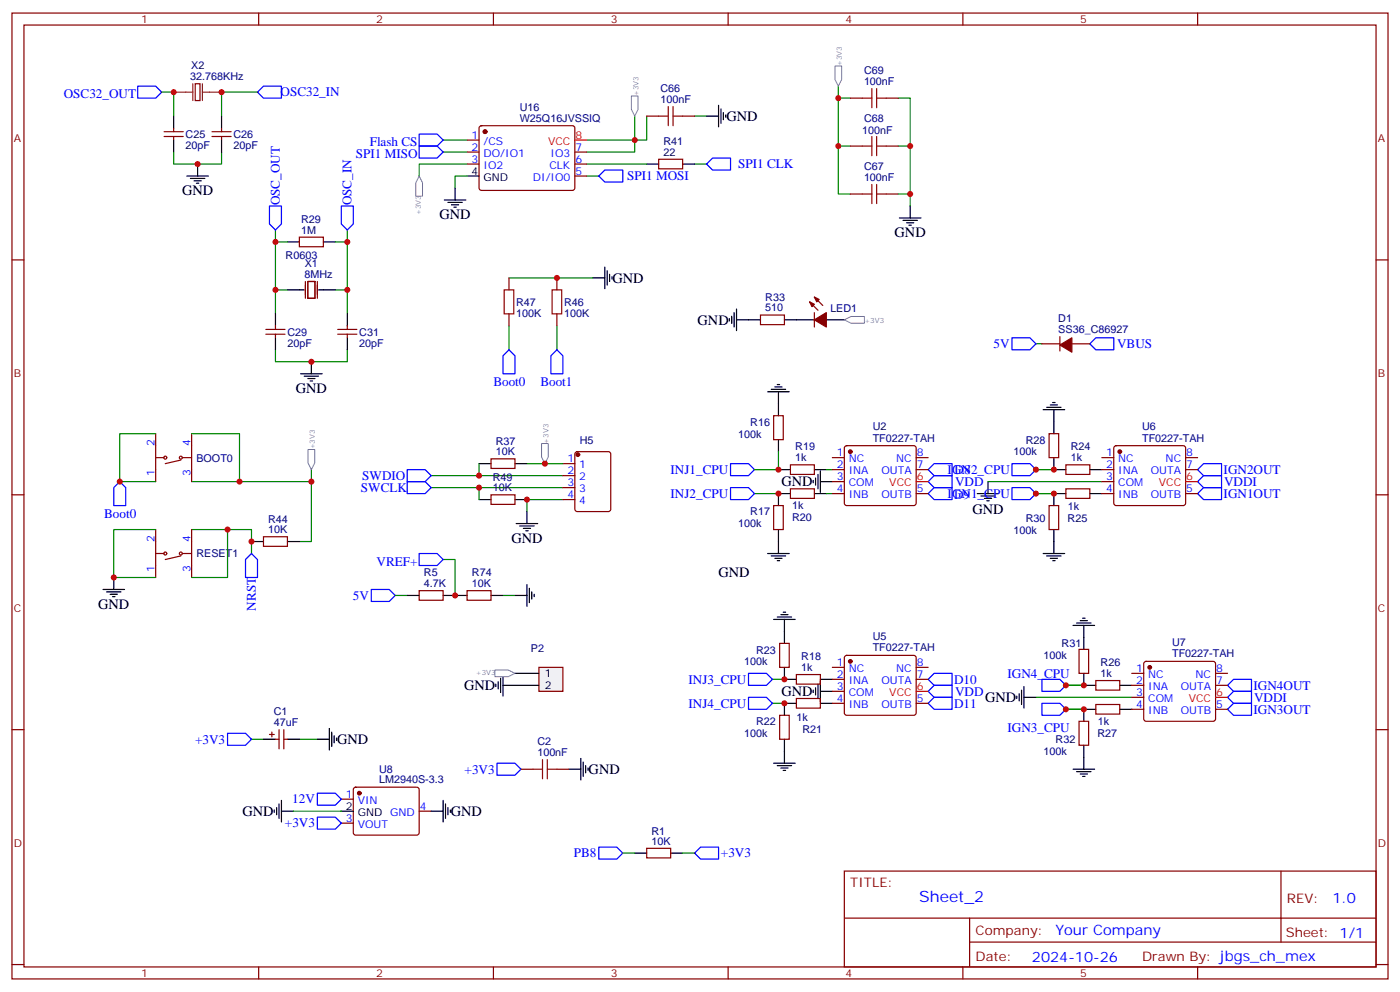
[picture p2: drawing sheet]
<svg xmlns="http://www.w3.org/2000/svg" width="412mm" height="292mm" viewBox="0 0 412 292" stroke-linecap="round" stroke-linejoin="round" font-family="sans-serif">
<g fill="none" stroke="#870000" stroke-width=".35">
<path d="M3.5 3.8h405.4v284.4h-405.4zM7.1 7.4h398.2v277.3h-398.2zM76.2 3.8v3.6M145.3 3.8v3.6M214.5 3.8v3.6M283.6 3.8v3.6M352.8 3.8v3.6M3.5 76.5h3.6M405.3 76.5h3.6M312.2 99.1v4.2M306.9 101.2h5.3M315.7 101.2h5.3"/>
<path d="M227.9 122.4h2.8v7h-2.8zM232.8 136.8h7.1v2.9h-7.1zM245.2 134.7h3.5M245.2 138.3h3.5M248.9 131.4l.5-.2h19.8l.5 .2 .2 .5v16.2l-.3 .5-.4 .2h-19.8l-.5-.2-.2-.5v-16.2zM269.9 134.7h3.5M269.9 138.3h3.5M309 127.7h2.9v7h-2.9zM314 136.8h7v2.9h-7zM324.6 134.7h3.5M324.6 138.3h3.5M328.3 131.4l.5-.2h19.7l.5 .2 .2 .5v16.2l-.2 .5-.5 .2h-19.7l-.5-.2-.2-.5v-16.2z"/>
<path d="M349.2 134.7h3.6M349.2 138.3h3.6M3.5 145.7h3.6M227.9 148.8h2.8v7.1h-2.8zM232.8 143.9h7.1v2.8h-7.1zM245.2 141.8h3.5M245.2 145.3h3.5M269.9 145.3h3.5M309 148.8h2.9v7.1h-2.9zM314 143.9h7v2.8h-7zM324.6 141.8h3.5M324.6 145.3h3.5"/>
<path d="M349.2 145.3h3.6M405.3 145.7h3.6M229.7 189.4h2.8v7.1h-2.8zM234.6 198.6h7.1v2.8h-7.1zM245.2 196.5h3.5M245.2 200h3.5M248.9 193.1l.5-.2h19.8l.5 .2 .2 .5v16.3l-.3 .5-.4 .2h-19.8l-.5-.3-.2-.4v-16.3zM269.9 196.5h3.5M269.9 200h3.5M317.9 191.2h2.8v7h-2.8zM333.4 198.2h3.5M337.1 194.9l.5-.2h19.8l.5 .2 .2 .5v16.2l-.3 .5-.4 .2h-19.8l-.5-.2-.2-.5v-16.2z"/>
<path d="M358.1 198.2h3.5M3.5 214.8h3.6M79.4 216.2h1.4M80.1 215.5v1.4M81.1 217.6h1.1M82.2 214.8v5.7M83.6 214.8v5.7M83.6 217.6h1.1M229.7 210.6h2.8v7h-2.8zM234.6 205.6h7.1v2.9h-7.1zM245.2 203.5h3.5M245.2 207h3.5"/>
<path d="M269.9 207h3.5M317.9 212.3h2.8v7.1h-2.8zM322.8 207.4h7v2.8h-7zM322.8 200.3h7v2.9h-7zM333.4 201.8h3.5M333.4 205.3h3.5M333.4 208.8h3.5M358.1 201.8h3.5M358.1 208.8h3.5M405.3 214.8h3.6M100.5 235.3h3.6M104.3 231.9l.5-.2h18l.5 .2 .2 .5-.1 13-.6 .5-18.3-.1-.4-.7v-12.7z"/>
<path d="M123.5 238.8h3.5M153.5 226.4h3.5M164 226.4h3.6M100.5 242.3h3.6M248.7 256.4h156.6v28.3h-156.6zM377.3 256.5v20.8M248.7 270.3h156.5M285.6 277.3h119.6M285.6 270.3v14.1M3.5 284h3.6M76.2 284.7v3.5M145.3 284.7v3.5"/>
<path d="M214.5 284.7v3.5M283.6 284.7v3.5M352.8 284.7v3.5M405.3 284h3.6"/>
</g>
<g fill="none" stroke="#00f" stroke-width=".35">
<path d="M298.1 99.4h5.3l1.8 1.8-1.8 1.8h-5.3zM322.8 99.4h5.3v3.6h-5.3l-1.8-1.8zM215.2 136.5h5.3l1.7 1.8-1.7 1.7h-5.3zM275.2 136.5h5.3v3.5h-5.3l-1.8-1.7zM298.1 136.5h5.3l1.8 1.8-1.8 1.7h-5.3zM354.5 136.5h5.3v3.5h-5.3l-1.7-1.7zM215.2 143.5h5.3l1.7 1.8-1.7 1.8h-5.3zM273.4 141.8l1.8-1.8h5.3v3.5h-5.3zM275.2 143.5h5.3v3.6h-5.3l-1.8-1.8zM298.1 143.5h5.3l1.8 1.8-1.8 1.8h-5.3zM352.8 141.8l1.7-1.8h5.3v3.5h-5.3zM354.5 143.5h5.3v3.6h-5.3l-1.7-1.8z"/>
<path d="M109.4 173.5h5.3l1.7 1.8-1.7 1.8h-5.3zM220.5 198.2h5.3l1.7 1.8-1.7 1.8h-5.3zM275.2 198.2h5.3v3.6h-5.3l-1.8-1.8zM306.9 200h5.3l1.8 1.8-1.8 1.7h-5.3zM67 215.9h5.3l1.8 1.7-1.8 1.8h-5.3zM220.5 205.3h5.3l1.7 1.7-1.7 1.8h-5.3zM275.2 201.8h5.3v3.5h-5.3l-1.8-1.8zM275.2 205.3h5.3v3.5h-5.3l-1.8-1.8zM306.9 207h5.3l1.8 1.8-1.8 1.8h-5.3zM361.6 205.3l1.8-1.8h5.3v3.5h-5.3zM361.6 201.8l1.8-1.8h5.3v3.5h-5.3zM361.6 208.8l1.8-1.8h5.3v3.6h-5.3z"/>
<path d="M93.5 233.5h5.3l1.7 1.8-1.7 1.7h-5.3zM146.4 224.7h5.3l1.8 1.7-1.8 1.8h-5.3zM93.5 240.6h5.3l1.7 1.7-1.7 1.8h-5.3z"/>
</g>
<g fill="none" stroke="#008700" stroke-width=".35">
<path d="M305.2 101.2h1.7M229.3 133v5.3h-7.1M243.4 138.3h1.8M305.2 138.3h5.2M222.2 145.3h7.1M243.4 145.3h1.8M291 141.8h33.6M305.2 145.3h5.2M227.5 200h3.6M74.1 217.6h3.5M88.2 217.6h5.3M227.5 207h3.6"/>
<path d="M305.2 205.3h28.2M314 208.8h5.3M314 201.8h5.3"/>
</g>
<g fill="#870000" stroke="#870000" stroke-width=".35">
<path d="M312.2 101.6l3.5-2.2v4.3z"/>
<circle cx="105.8" cy="233.5" r=".53"/>
<circle cx="338.7" cy="196.5" r=".53"/>
<circle cx="329.8" cy="133" r=".53"/>
<circle cx="250.5" cy="194.7" r=".53"/>
<circle cx="250.5" cy="133" r=".53"/>
</g>
<g fill="none" stroke="#000" stroke-width=".35">
<path d="M214.8 93.8v.7M215.5 93.1v2.1M216.3 92v4.3M217 94.2h3.5M217 91v6.3M226.1 115.3h6.4M227.2 114.6h4.2M228.2 113.9h2.2M229 113.2h.7M229.3 115.3v7.1M308.3 119.9h4.3M309.4 119.2h2.1"/>
<path d="M310.1 118.5h.7M229.3 138.3h3.5M229.3 129.4v3.6M239.9 138.3h3.5M240.9 139.7v4.2M241.7 138.6v6.4M307.3 120.6h6.3M310.4 120.6v7.1M310.4 134.7v3.6h3.6M321 138.3h3.6M229.3 155.9v7M232.8 145.3h-3.5v3.5"/>
<path d="M239.5 141.4v.7M239.9 145.3h3.5M240.2 140.7v2.1M241.7 141.8h3.5M287.9 145.3h6.3M288.9 146h4.3M290 146.7h2.1M290.7 147.4h.7M291 141.8v3.5M310.4 155.9v7M314 145.3h-3.6v3.5M321 145.3h3.6"/>
<path d="M226.1 162.9h6.4M227.2 163.7h4.2M228.2 164.4h2.2M229 165.1h.7M307.3 162.9h6.3M308.3 163.7h4.3M309.4 164.4h2.1M310.1 165.1h.7M227.9 182.4h6.3M229 181.6h4.2M230 180.9h2.1M230.7 180.2h.7"/>
<path d="M231.1 182.4v7M231.1 196.5v3.5h3.5M241.7 200h3.5M316.1 184.1h6.3M317.1 183.4h4.3M318.2 182.7h2.1M318.9 182h.7M319.3 184.1v7.1M319.3 198.2v3.6h3.5M77.6 217.6h3.5M84.7 217.6h3.5M93.5 217.6h3.5"/>
<path d="M97 214.5v6.3M97.7 215.5v4.2M98.4 216.6v2.1M99.1 217.3v.7M231.1 217.6v7.1M234.6 207h-3.5v3.6M239.5 203.2v.7M240.2 202.5v2.1M240.9 201.4v4.2M241.7 203.5h3.5M241.7 200.3v6.4M241.7 207h3.5"/>
<path d="M299.5 204.9v.7M300.2 204.2v2.1M300.9 203.2v4.2M301.6 205.3h3.6M301.6 202.1v6.4M319.3 219.4v7M322.8 208.8h-3.5v3.5M329.8 208.8h3.6M329.8 201.8h3.6M100.5 238.8h3.6M127 238.8h3.5M130.5 235.6v6.4"/>
<path d="M131.2 236.7v4.2M131.9 237.7v2.2M132.6 238.4v.7M167.6 226.4h3.5M171.1 223.3v6.3M171.8 224.3v4.3M172.5 225.4v2.1M173.2 226.1v.7M227.9 224.7h6.3M229 225.4h4.2M230 226.1h2.1M230.7 226.8h.7"/>
<path d="M316.1 226.4h6.3M317.1 227.2h4.3M318.2 227.9h2.1M318.9 228.6h.7"/>
</g>
<path d="M157 226.4h2.8M159.8 223.6v5.7M161.2 226.4h2.8M161.2 223.6v5.7" fill="none" stroke="#a10000" stroke-width=".35"/>
<path d="M269.9 141.8h3.5M349.2 141.8h3.6M269.9 203.5h3.5M358.1 205.3h3.5" fill="none" stroke="#f00" stroke-width=".35"/>
<path d="M158.7 196.5h7.1v7h-7.1z" fill="#f0f0f0" stroke="#870000" stroke-width=".35"/>
<path d="M147.5 199.6v4.3M148.2 198.6v6.3M151.7 198.2h7M146 201.4v.7M146.8 200.7v2.1M148.2 201.8h10.5" fill="none" stroke="#000" stroke-width=".35"/>
<path d="M145.8 197.2h3.9l2 1-2 1h-3.9z" fill="#fff" stroke="#828282" stroke-width=".29"/>
<path d="M246.9 28.9v14.1h3.6M246.9 25.4v3.5h3.6M264.6 28.9h3.5v14.1M246.9 43v14.1h3.6M264.6 43h3.5v14.1M264.6 57.1h3.5v3.5M141.1 136.5v3.5M155.2 136.5h10.6M127 143.5h38.8M127 140h38.8M141.1 143.5v3.6M165.8 147.1h-10.6v3.5" fill="none" stroke="#008700" stroke-width=".35"/>
<g fill="none" stroke="#000" stroke-width=".35">
<path d="M264.9 64.2h6.4M266 64.9h4.2M267.1 65.6h2.1M267.8 66.3h.7M268.1 60.6v3.6M141.1 136.5h3.5M151.7 136.5h3.5M141.1 147.1h3.5M151.7 147.1h3.5M152 154.1h6.4M153.1 154.8h4.2M154.2 155.5h2.1"/>
<path d="M154.9 156.2h.7M155.2 150.6v3.5"/>
</g>
<path d="M119.9 138.3h5.3l1.8 1.7-1.8 1.8h-5.3zM119.9 141.8h5.3l1.8 1.7-1.8 1.8h-5.3z" fill="none" stroke="#00f" stroke-width=".35"/>
<g fill="none" stroke="#870000" stroke-width=".35">
<path d="M250.5 28.9h3.5M261.1 28.9h3.5M250.5 57.1h3.5M250.5 43h3.5M261.1 57.1h3.5M261.1 43h3.5M144.6 135.1h7.1v2.8h-7.1zM165.8 136.5h3.5M169.6 133.2l.4-.2h9.2l.7 .4v16.5l-.4 .6-9.5 .1-.6-.5-.1-16.4zM144.6 145.7h7.1v2.8h-7.1zM165.8 140h3.5M165.8 143.5h3.5"/>
<path d="M165.8 147.1h3.5"/>
</g>
<circle cx="170.2" cy="133.8" r=".53" fill="#870000" stroke="#870000" stroke-width=".35"/>
<path d="M254 28.9h2.8M256.8 26.1v5.6M258.2 26.1v5.6M258.2 28.9h2.9M254 57.1h2.8M254 43h2.8M256.8 40.2v5.6M256.8 54.3v5.6M258.2 57.1h2.9M258.2 40.2v5.6M258.2 54.3v5.6M258.2 43h2.9" fill="none" stroke="#a10000" stroke-width=".35"/>
<g fill="#fff" stroke="#828282" stroke-width=".29">
<path d="M246 19.4h1.9v4l-1 2-.9-2z"/>
<path d="M159.5 130.6h2v3.9l-1 2-1-2z"/>
</g>
<path d="M234.6 94.2h5.3M243.4 94.2h5.3" fill="none" stroke="#000" stroke-width=".35"/>
<g fill="#870000" stroke="#870000" stroke-width=".35">
<path d="M239.9 94.2l3.5-2.2v4.3z"/>
<path d="M238.5 88.9l1.4 .7-.7 .7z"/>
<path d="M239.9 87.5l1.4 .7-.7 .7z"/>
</g>
<path d="M238.5 88.9l2.4 2.4M239.9 87.5l2.5 2.4M239.9 92v4.3" fill="none" stroke="#870000" stroke-width=".35"/>
<path d="M248.7 94.2l2-1h3.9v1.9h-3.9z" fill="#fff" stroke="#828282" stroke-width=".29"/>
<g fill="none" stroke="#000" stroke-width=".35">
<path d="M208.1 34.2h3.6M211.7 31v6.4M212.4 32.1v4.2M213.1 33.1v2.1M213.8 33.8v.7M130.9 58.9h6.3M131.9 59.6h4.3M134.1 55.4v3.5M137.6 51.8h3.5M190.5 48.3h3.5M201.1 48.3h3.5M133 60.3h2.1"/>
<path d="M133.7 61h.7M178.2 78.6v6.4M178.9 79.7v4.2M174.6 81.8h3.6M179.6 80.8v2.1M180.3 81.5v.7M220.5 94.2h3.5M231.1 94.2h3.5M88.5 110h6.4M89.6 110.7h4.2M90.7 111.4h2.1M91.4 112.1h.7"/>
<path d="M91.7 106.5v3.5M74.1 159.4h3.5M84.7 159.4h3.5M30.3 173.5h6.4M31.4 174.2h4.2M32.5 174.9h2.1M33.2 175.6h.7M33.5 170v3.5M119.9 175.3h3.6M130.5 175.3h7.1M144.6 175.3h3.6M151.7 175.3h3.5"/>
<path d="M155.2 172.1v6.4M155.9 173.2v4.2M156.6 174.2v2.2M157.3 174.9v.7"/>
</g>
<g fill="none" stroke="#870000" stroke-width=".35">
<path d="M141.3 37.2l.5-.2 27.1 .1 .4 .6v17.9l-.7 .5-27.1-.1-.4-.6v-17.7zM190.5 34.2h3.5M201.1 34.2h3.5M137.6 41.2h3.5M137.6 44.8h3.5M137.6 48.3h3.5M169.3 44.8h3.6M169.3 48.3h3.6M169.3 51.8h3.6M194 46.9h7.1v2.8h-7.1zM149.9 81.8v3.5M149.9 92.4v3.5"/>
<path d="M164 81.8v3.5M164 92.4v3.5M224 92.7h7.1v2.9h-7.1zM77.6 158h7.1v2.8h-7.1zM123.5 173.9h7v2.8h-7zM137.6 173.9h7v2.8h-7z"/>
</g>
<g fill="none" stroke="#008700" stroke-width=".35">
<path d="M187 34.2v7h-14.1M190.5 34.2v7h-3.5v3.6h-14.1M204.6 34.2h3.5M130.5 44.8h7.1M130.5 41.2h7.1M137.6 48.3h-14.1v3.5M137.6 51.8h-3.5v3.6M172.9 48.3h17.6M172.9 51.8h3.5M204.6 48.3h3.5M81.1 67.7v17.6h3.6M102.3 67.7v17.6h-3.5"/>
<path d="M81.1 85.3v7.1M102.3 85.3v7.1M149.9 81.8h24.7M149.9 95.9v7.1M164 95.9v7.1M81.1 103v3.5h21.2v-3.5M91.7 138.3v21.1h-3.5M56.4 155.9h17.7v7M56.4 141.8h35.3M116.4 175.3h3.5M130.5 164.7h3.6v10.6M148.2 175.3h3.5"/>
</g>
<path d="M123.5 39.5h5.3l1.7 1.7-1.7 1.8h-5.3zM123.5 43h5.3l1.7 1.8-1.7 1.7h-5.3zM176.4 51.8l1.8-1.7h5.2v3.5h-5.2zM208.1 48.3l1.8-1.8h5.3v3.6h-5.3zM79.4 60.6h3.5v5.3l-1.8 1.8-1.7-1.8zM100.5 60.6h3.6v5.3l-1.8 1.8-1.8-1.8zM148.2 104.7l1.7-1.7 1.8 1.7v5.3h-3.5zM164 103l1.8 1.7v5.3h-3.5v-5.3zM33.5 143.5l1.8-1.7 1.7 1.7v5.3h-3.5zM74.1 162.9l1.7 1.8v5.3h-3.5v-5.3zM123.5 162.9h5.3l1.7 1.8-1.7 1.8h-5.3z" fill="none" stroke="#00f" stroke-width=".35"/>
<path d="M194 34.2h2.8M196.8 31.4v5.6M198.3 34.2h2.8M198.3 31.4v5.6M148.5 85.3h2.8v7.1h-2.8zM162.6 85.3h2.9v7.1h-2.9z" fill="none" stroke="#a10000" stroke-width=".35"/>
<circle cx="142.9" cy="38.8" r=".53" fill="#870000" stroke="#870000" stroke-width=".35"/>
<path d="M169.3 41.2h3.6" fill="none" stroke="#f00" stroke-width=".35"/>
<g fill="#fff" stroke="#828282" stroke-width=".29">
<path d="M186 28.3h2v3.9l-1 2-1-2z"/>
<path d="M90.7 132.3h2v4l-1 2-1-2z"/>
<path d="M123.5 51.8l1 2v3.9h-2v-3.9z"/>
</g>
<g fill="none" stroke="#000" stroke-width=".35">
<path d="M51.2 34.2v3.5M65.3 34.2v3.5M51.2 41.2v3.6M55 51.8h6.4M56.1 52.5h4.2M57.1 53.2h2.2M57.9 53.9h.7M58.2 48.3v3.5M65.3 41.2v3.6M84.7 71.2h3.5M95.2 71.2h3.6M81.1 92.4v3.5"/>
<path d="M81.1 99.4v3.6M84.7 85.3h4.9M93.8 85.3h5M102.3 92.4v3.5M102.3 99.4v3.6M80.8 238.4v.7M81.5 237.7v2.2M82.2 236.7v4.2M82.9 238.8h3.5M82.9 235.6v6.4M187 251.1h3.5M197.6 251.1h3.5"/>
</g>
<g fill="none" stroke="#870000" stroke-width=".35">
<path d="M48.3 38.8h5.7M51.2 37.7v1.1M57.5 24.7h1.4v4.9h-1.4zM62.4 38.8h5.7M65.3 37.7v1.1M48.3 40.2h5.7M51.2 40.2v1M62.4 40.2h5.7M65.3 40.2v1M88.2 69.8h7v2.8h-7zM78.3 98.4h5.7M78.3 97h5.7"/>
<path d="M81.1 95.9v1.1M81.1 98.4v1M90 82.9v4.9M90.7 82.9h2.1v4.9h-2.1zM93.5 82.9v4.9M99.5 98.4h5.6M99.5 97h5.6M102.3 95.9v1.1M102.3 98.4v1M45.9 127.7v14.1M45.9 134.7h2.4M53.3 135.4l-4.6 1.1"/>
<path d="M54 134.7h2.4M56.4 127.7v14.1M45.9 155.9v14.1M56.4 155.9v14.1M45.9 162.9h2.4M53.3 163.7l-4.6 1M54 162.9h2.4M190.5 249.7h7.1v2.9h-7.1z"/>
<circle cx="48.7" cy="134.7" r=".44"/>
<circle cx="53.3" cy="134.7" r=".44"/>
<circle cx="48.7" cy="162.9" r=".44"/>
<circle cx="53.3" cy="162.9" r=".44"/>
</g>
<path d="M40.6 25.4h5.3l1.7 1.7-1.7 1.8h-5.3zM75.8 27.1l1.8-1.7h5.3v3.5h-5.3zM176.4 249.4h5.3l1.7 1.7-1.7 1.8h-5.3zM204.6 251.1l1.8-1.7h5.3v3.5h-5.3z" fill="none" stroke="#00f" stroke-width=".35"/>
<path d="M51.2 27.1h5.6M56.8 24.7v4.9M59.6 27.1h5.7M59.6 24.7v4.9" fill="none" stroke="#8c2424" stroke-width=".35"/>
<path d="M47.6 27.1h3.6v7.1M75.8 27.1h-10.5v7.1M51.2 44.8v3.5h14.1v-3.5M81.1 71.2h3.6M98.8 71.2h3.5M45.9 127.7h-10.6v14.1h10.6M56.4 127.7h14.2v14.1M45.9 155.9h-12.4v14.1h12.4M67 155.9v14.1h-10.6M86.4 238.8h14.1M183.4 251.1h3.6M201.1 251.1h3.5" fill="none" stroke="#008700" stroke-width=".35"/>
<g fill="#c00">
<circle cx="314" cy="208.8" r=".88"/>
<circle cx="319.3" cy="208.8" r=".88"/>
<circle cx="314" cy="201.8" r=".88"/>
<circle cx="319.3" cy="201.8" r=".88"/>
<circle cx="305.2" cy="145.3" r=".88"/>
<circle cx="310.4" cy="145.3" r=".88"/>
<circle cx="305.2" cy="138.3" r=".88"/>
<circle cx="310.4" cy="138.3" r=".88"/>
<circle cx="231.1" cy="200" r=".88"/>
<circle cx="231.1" cy="207" r=".88"/>
<circle cx="229.3" cy="145.3" r=".88"/>
<circle cx="229.3" cy="138.3" r=".88"/>
<circle cx="268.1" cy="43" r=".88"/>
<circle cx="246.9" cy="28.9" r=".88"/>
<circle cx="246.9" cy="43" r=".88"/>
<circle cx="268.1" cy="57.1" r=".88"/>
<circle cx="155.2" cy="147.1" r=".88"/>
<circle cx="141.1" cy="143.5" r=".88"/>
<circle cx="141.1" cy="140" r=".88"/>
<circle cx="160.5" cy="136.5" r=".88"/>
<circle cx="134.1" cy="175.3" r=".88"/>
<circle cx="74.1" cy="159.4" r=".88"/>
<circle cx="91.7" cy="106.5" r=".88"/>
<circle cx="187" cy="41.2" r=".88"/>
<circle cx="164" cy="81.8" r=".88"/>
<circle cx="81.1" cy="85.3" r=".88"/>
<circle cx="102.3" cy="85.3" r=".88"/>
<circle cx="91.7" cy="141.8" r=".88"/>
<circle cx="58.2" cy="48.3" r=".88"/>
<circle cx="51.2" cy="27.1" r=".88"/>
<circle cx="65.3" cy="27.1" r=".88"/>
<circle cx="102.3" cy="71.2" r=".88"/>
<circle cx="81.1" cy="71.2" r=".88"/>
<circle cx="33.5" cy="170" r=".88"/>
<circle cx="67" cy="155.9" r=".88"/>
<circle cx="35.3" cy="141.8" r=".88"/>
<circle cx="70.6" cy="141.8" r=".88"/>
</g>
<text font-size="4.6" fill="#00f" x="270.8" y="265.5">Sheet_2</text>
<g font-size="4.2">
<text x="214" y="35.6">GND</text>
<text x="53.6" y="57.5">GND</text>
<text x="129.5" y="64.5">GND</text>
<text x="263.5" y="69.8">GND</text>
<text x="180.4" y="83.2">GND</text>
<text x="205.5" y="95.6">GND</text>
<text x="87.1" y="115.7">GND</text>
<text x="230.2" y="143.2">GND</text>
<text x="286.5" y="151.4">GND</text>
<text x="150.6" y="159.8">GND</text>
<text x="211.7" y="170">GND</text>
<text x="28.9" y="179.2">GND</text>
<text x="136.7" y="203.2">GND</text>
<text x="230.2" y="204.9">GND</text>
<text x="290.2" y="206.7">GND</text>
<text x="99.3" y="219">GND</text>
<text x="173.4" y="227.8">GND</text>
<text x="71.4" y="240.3">GND</text>
<text x="132.8" y="240.2">GND</text>
</g>
<g font-size="4.2" fill="#00f">
<text x="392.5" y="265.7">1.0</text>
<text x="310.9" y="275.3">Your Company</text>
<text x="304" y="283.1">2024-10-26</text>
</g>
<g font-size="3.9" fill="#00f">
<text x="18.8" y="28.9">OSC32_OUT</text>
<text x="82.6" y="28.4">OSC32_IN</text>
<text x="104.8" y="46.5">SPI1 MISO</text>
<text x="108.9" y="43">Flash CS</text>
<text x="184.7" y="53.1">SPI1 MOSI</text>
<text x="217.4" y="49.6">SPI1 CLK</text>
<text x="82.4" y="60.5" transform="rotate(-90 82.4 60.5)">OSC_OUT</text>
<text x="103.6" y="60.5" transform="rotate(-90 103.6 60.5)">OSC_IN</text>
<text x="292.7" y="102.5">5V</text>
<text x="329.1" y="102.5">VBUS</text>
<text x="145.3" y="113.6">Boot0</text>
<text x="159.2" y="113.6">Boot1</text>
<text x="106.7" y="141.3">SWDIO</text>
<text x="197.5" y="139.5">INJ1_CPU</text>
<text x="279.2" y="139.5">IGN2_CPU</text>
<text x="281.2" y="139.6">D8</text>
<text x="281.3" y="143.1">VDD</text>
<text x="360.4" y="139.5">IGN2OUT</text>
<text x="360.6" y="143.1">VDDI</text>
<text x="106.3" y="144.8">SWCLK</text>
<text x="197.5" y="146.6">INJ2_CPU</text>
<text x="279.2" y="146.6">IGN1_CPU</text>
<text x="281.1" y="146.8">D9</text>
<text x="360.4" y="146.6">IGN1OUT</text>
<text x="30.7" y="152.4">Boot0</text>
<text x="110.9" y="166.5">VREF+</text>
<text x="75.3" y="179.8" transform="rotate(-90 75.3 179.8)">NRST</text>
<text x="103.9" y="176.6">5V</text>
<text x="202.8" y="201.2">INJ3_CPU</text>
<text x="281.1" y="201.4">D10</text>
<text x="296.8" y="199.5">IGN4_CPU</text>
<text x="369.3" y="203">IGN4OUT</text>
<text x="202.8" y="208.3">INJ4_CPU</text>
<text x="281.1" y="208.5">D11</text>
<text x="281.3" y="204.8">VDD</text>
<text x="369.4" y="206.6">VDDI</text>
<text x="296.8" y="215.4">IGN3_CPU</text>
<text x="369.3" y="210.1">IGN3OUT</text>
<text x="57.5" y="218.9">+3V3</text>
<text x="136.8" y="227.7">+3V3</text>
<text x="86.1" y="236.5">12V</text>
<text x="83.9" y="243.6">+3V3</text>
<text x="169" y="252.4">PB8</text>
<text x="212.4" y="252.4">+3V3</text>
</g>
<g font-size="3.9" fill="#800">
<text x="250.5" y="261">TITLE:</text>
<text x="379.1" y="265.7">REV:</text>
<text x="287.4" y="275.2">Company:</text>
<text x="378.7" y="275.8">Sheet: 1/1</text>
<text x="287.4" y="282.9">Date:</text>
<text x="336.4" y="283">Drawn By: jbgs_ch_mex</text>
</g>
<g font-size="3.2" fill="#800">
<text x="41.6" y="6.8">1</text>
<text x="110.8" y="6.8">2</text>
<text x="179.9" y="6.8">3</text>
<text x="249.1" y="6.8">4</text>
<text x="318.2" y="6.8">5</text>
<text x="4.1" y="41.9">A</text>
<text x="405.9" y="41.9">A</text>
<text x="4.1" y="111.1">B</text>
<text x="405.9" y="111.1">B</text>
<text x="4.1" y="180.2">C</text>
<text x="405.9" y="180.2">C</text>
<text x="4.1" y="249.4">D</text>
<text x="405.9" y="249.4">D</text>
<text x="41.6" y="287.7">1</text>
<text x="110.8" y="287.7">2</text>
<text x="179.9" y="287.7">3</text>
<text x="249.1" y="287.7">4</text>
<text x="318.2" y="287.7">5</text>
</g>
<g font-size="3.2" fill="#000080">
<text x="56.1" y="23.6">32.768KHz</text>
<text x="56.3" y="20.4">X2</text>
<text x="254.5" y="21.8">C69</text>
<text x="194.5" y="27.1">C66</text>
<text x="254.5" y="25">100nF</text>
<text x="153.1" y="35.9">W25Q16JVSSIQ</text>
<text x="153.1" y="32.8">U16</text>
<text x="194.5" y="30.3">100nF</text>
<text x="254.5" y="35.9">C68</text>
<text x="54.7" y="40.6">C25</text>
<text x="68.8" y="40.6">C26</text>
<text x="254" y="39.5">100nF</text>
<text x="54.7" y="43.8">20pF</text>
<text x="68.8" y="43.8">20pF</text>
<text x="195.4" y="45.8">22</text>
<text x="195.4" y="42.7">R41</text>
<text x="254.5" y="53.2">100nF</text>
<text x="254.5" y="50">C67</text>
<text x="88.7" y="65.5">R29</text>
<text x="88.7" y="68.8">1M</text>
<text x="84.1" y="76.3">R0603</text>
<text x="89.7" y="81.8">8MHz</text>
<text x="89.7" y="78.7">X1</text>
<text x="152" y="90">R47</text>
<text x="166.2" y="90">R46</text>
<text x="225.4" y="88.5">R33</text>
<text x="152" y="93.2">100K</text>
<text x="166.2" y="93.2">100K</text>
<text x="225.4" y="91.7">510</text>
<text x="244.6" y="91.8">LED1</text>
<text x="311.7" y="94.7">D1</text>
<text x="84.7" y="98.8">C29</text>
<text x="105.8" y="98.8">C31</text>
<text x="311.7" y="98">SS36_C86927</text>
<text x="84.7" y="102">20pF</text>
<text x="105.8" y="102">20pF</text>
<text x="221" y="125.3">R16</text>
<text x="146" y="131.1">R37</text>
<text x="170.8" y="130.6">H5</text>
<text x="217.4" y="128.8">100k</text>
<text x="257.1" y="130">TF0227-TAH</text>
<text x="257.1" y="126.7">U2</text>
<text x="302.1" y="130.6">R28</text>
<text x="336.4" y="130">TF0227-TAH</text>
<text x="336.4" y="126.7">U6</text>
<text x="57.9" y="135.9">BOOT0</text>
<text x="146" y="134">10K</text>
<text x="234.3" y="135.8">1k</text>
<text x="234.3" y="132.6">R19</text>
<text x="298.6" y="134.1">100k</text>
<text x="315.4" y="135.8">1k</text>
<text x="315.4" y="132.6">R24</text>
<text x="145.1" y="141.5">R49</text>
<text x="145.1" y="144.6">10K</text>
<text x="233.4" y="150">1k</text>
<text x="79" y="154">R44</text>
<text x="217.4" y="155.3">100k</text>
<text x="221" y="151.7">R17</text>
<text x="233.3" y="153.5">R20</text>
<text x="302.1" y="153.6">R30</text>
<text x="314.5" y="153.6">R25</text>
<text x="314.5" y="150">1k</text>
<text x="79" y="157">10K</text>
<text x="298.6" y="157.1">100k</text>
<text x="57.9" y="164.1">RESET1</text>
<text x="124.9" y="172.8">4.7K</text>
<text x="124.9" y="169.7">R5</text>
<text x="139" y="172.8">10K</text>
<text x="139" y="169.7">R74</text>
<text x="156.4" y="191.8">P2</text>
<text x="257.1" y="191.7">TF0227-TAH</text>
<text x="257.1" y="188.4">U5</text>
<text x="312.7" y="190.6">R31</text>
<text x="345.3" y="190.2">U7</text>
<text x="219.2" y="195.9">100k</text>
<text x="222.8" y="192.4">R23</text>
<text x="236" y="197.5">1k</text>
<text x="236" y="194.3">R18</text>
<text x="307.4" y="194.1">100k</text>
<text x="324.2" y="196.1">R26</text>
<text x="345.3" y="193.5">TF0227-TAH</text>
<text x="324.2" y="199.3">1k</text>
<text x="80.7" y="213.7">47uF</text>
<text x="80.7" y="210.4">C1</text>
<text x="222.8" y="213.5">R22</text>
<text x="234.6" y="212.3">1k</text>
<text x="236.4" y="215.9">R21</text>
<text x="323.3" y="213.5">1k</text>
<text x="158.3" y="219.3">C2</text>
<text x="219.2" y="217">100k</text>
<text x="311" y="218.8">R32</text>
<text x="323.3" y="217.1">R27</text>
<text x="111.7" y="227.4">U8</text>
<text x="158.3" y="222.6">100nF</text>
<text x="307.4" y="222.4">100k</text>
<text x="111.7" y="230.6">LM2940S-3.3</text>
<text x="191.9" y="245.7">R1</text>
<text x="191.9" y="248.7">10K</text>
</g>
<g font-size="3.2" fill="#00f">
<text x="138.9" y="40.9">1</text>
<text x="138.9" y="44.4">2</text>
<text x="138.9" y="47.9">3</text>
<text x="142.4" y="42.7">/CS</text>
<text x="142.4" y="46.2">DO/IO1</text>
<text x="162.2" y="46.2">IO3</text>
<text x="169.5" y="47.9">6</text>
<text x="169.5" y="44.4">7</text>
<text x="142.4" y="49.7">IO2</text>
<text x="157" y="53.2">DI/IO0</text>
<text x="161.9" y="49.7">CLK</text>
<text x="169.5" y="51.5">5</text>
<text x="45.5" y="131.2" transform="rotate(-90 45.5 131.2)">2</text>
<text x="56.1" y="131.2" transform="rotate(-90 56.1 131.2)">4</text>
<text x="167.1" y="136.1">1</text>
<text x="170.6" y="137.9">1</text>
<text x="246.5" y="134.4">1</text>
<text x="246.5" y="137.9">2</text>
<text x="250" y="136.1">NC</text>
<text x="264" y="136.1">NC</text>
<text x="270.1" y="137.9">7</text>
<text x="270.1" y="134.4">8</text>
<text x="325.9" y="134.4">1</text>
<text x="325.9" y="137.9">2</text>
<text x="329.4" y="136.1">NC</text>
<text x="343.4" y="136.1">NC</text>
<text x="349.4" y="137.9">7</text>
<text x="349.4" y="134.4">8</text>
<text x="45.5" y="140.3" transform="rotate(-90 45.5 140.3)">1</text>
<text x="56.1" y="140.3" transform="rotate(-90 56.1 140.3)">3</text>
<text x="167.1" y="139.7">2</text>
<text x="167.1" y="143.2">3</text>
<text x="170.6" y="141.4">2</text>
<text x="246.5" y="141.4">3</text>
<text x="250" y="139.7">INA</text>
<text x="250" y="143.2">COM</text>
<text x="259.6" y="139.7">OUTA</text>
<text x="325.9" y="141.4">3</text>
<text x="329.4" y="139.7">INA</text>
<text x="329.4" y="143.2">COM</text>
<text x="339" y="139.7">OUTA</text>
<text x="167.1" y="146.7">4</text>
<text x="170.6" y="145">3</text>
<text x="170.6" y="148.5">4</text>
<text x="246.5" y="145">4</text>
<text x="250" y="146.7">INB</text>
<text x="259.6" y="146.7">OUTB</text>
<text x="270.1" y="145">5</text>
<text x="325.9" y="145">4</text>
<text x="329.4" y="146.7">INB</text>
<text x="339" y="146.7">OUTB</text>
<text x="349.4" y="145">5</text>
<text x="45.5" y="159.4" transform="rotate(-90 45.5 159.4)">2</text>
<text x="56.1" y="159.4" transform="rotate(-90 56.1 159.4)">4</text>
<text x="45.5" y="168.5" transform="rotate(-90 45.5 168.5)">1</text>
<text x="56.1" y="168.5" transform="rotate(-90 56.1 168.5)">3</text>
<text x="246.5" y="196.1">1</text>
<text x="250" y="197.9">NC</text>
<text x="264" y="197.9">NC</text>
<text x="270.1" y="196.1">8</text>
<text x="334.7" y="197.9">1</text>
<text x="358.2" y="197.9">8</text>
<text x="246.5" y="199.6">2</text>
<text x="246.5" y="203.2">3</text>
<text x="250" y="201.4">INA</text>
<text x="259.6" y="201.4">OUTA</text>
<text x="270.1" y="199.6">7</text>
<text x="334.7" y="201.4">2</text>
<text x="338.2" y="199.6">NC</text>
<text x="338.2" y="203.2">INA</text>
<text x="347.8" y="203.2">OUTA</text>
<text x="352.2" y="199.6">NC</text>
<text x="358.2" y="201.4">7</text>
<text x="246.5" y="206.7">4</text>
<text x="250" y="204.9">COM</text>
<text x="250" y="208.5">INB</text>
<text x="259.6" y="208.5">OUTB</text>
<text x="270.1" y="206.7">5</text>
<text x="334.7" y="204.9">3</text>
<text x="334.7" y="208.5">4</text>
<text x="338.2" y="206.7">COM</text>
<text x="358.2" y="208.5">5</text>
<text x="338.2" y="210.2">INB</text>
<text x="347.8" y="210.2">OUTB</text>
<text x="101.9" y="234.9">1</text>
<text x="105.4" y="236.7">VIN</text>
<text x="123.6" y="238.4">4</text>
<text x="101.9" y="242">3</text>
<text x="105.4" y="243.7">VOUT</text>
<text x="114.9" y="240.2">GND</text>
</g>
<g font-size="3.2" fill="#f00">
<text x="169.5" y="40.9">8</text>
<text x="161.4" y="42.7">VCC</text>
<text x="262" y="143.2">VCC</text>
<text x="270.1" y="141.4">6</text>
<text x="341.3" y="143.2">VCC</text>
<text x="349.4" y="141.4">6</text>
<text x="270.1" y="203.2">6</text>
<text x="262" y="204.9">VCC</text>
<text x="350.2" y="206.7">VCC</text>
<text x="358.2" y="204.9">6</text>
</g>
<g font-size="3.2">
<text x="138.9" y="51.5">4</text>
<text x="142.4" y="53.2">GND</text>
<text x="160.5" y="199.3">1</text>
<text x="160.5" y="202.8">2</text>
<text x="101.9" y="238.4">2</text>
<text x="105.4" y="240.2">GND</text>
</g>
<g font-size="2.1" fill="#838383">
<text x="248" y="19.4" transform="rotate(-90 248 19.4)">+3V3</text>
<text x="188" y="28.3" transform="rotate(-90 188 28.3)">+3V3</text>
<text x="124" y="63.4" transform="rotate(-90 124 63.4)">+3V3</text>
<text x="254.6" y="95.2">+3V3</text>
<text x="161.6" y="130.6" transform="rotate(-90 161.6 130.6)">+3V3</text>
<text x="92.8" y="132.3" transform="rotate(-90 92.8 132.3)">+3V3</text>
<text x="140.2" y="198.7">+3V3</text>
</g>
</svg>
